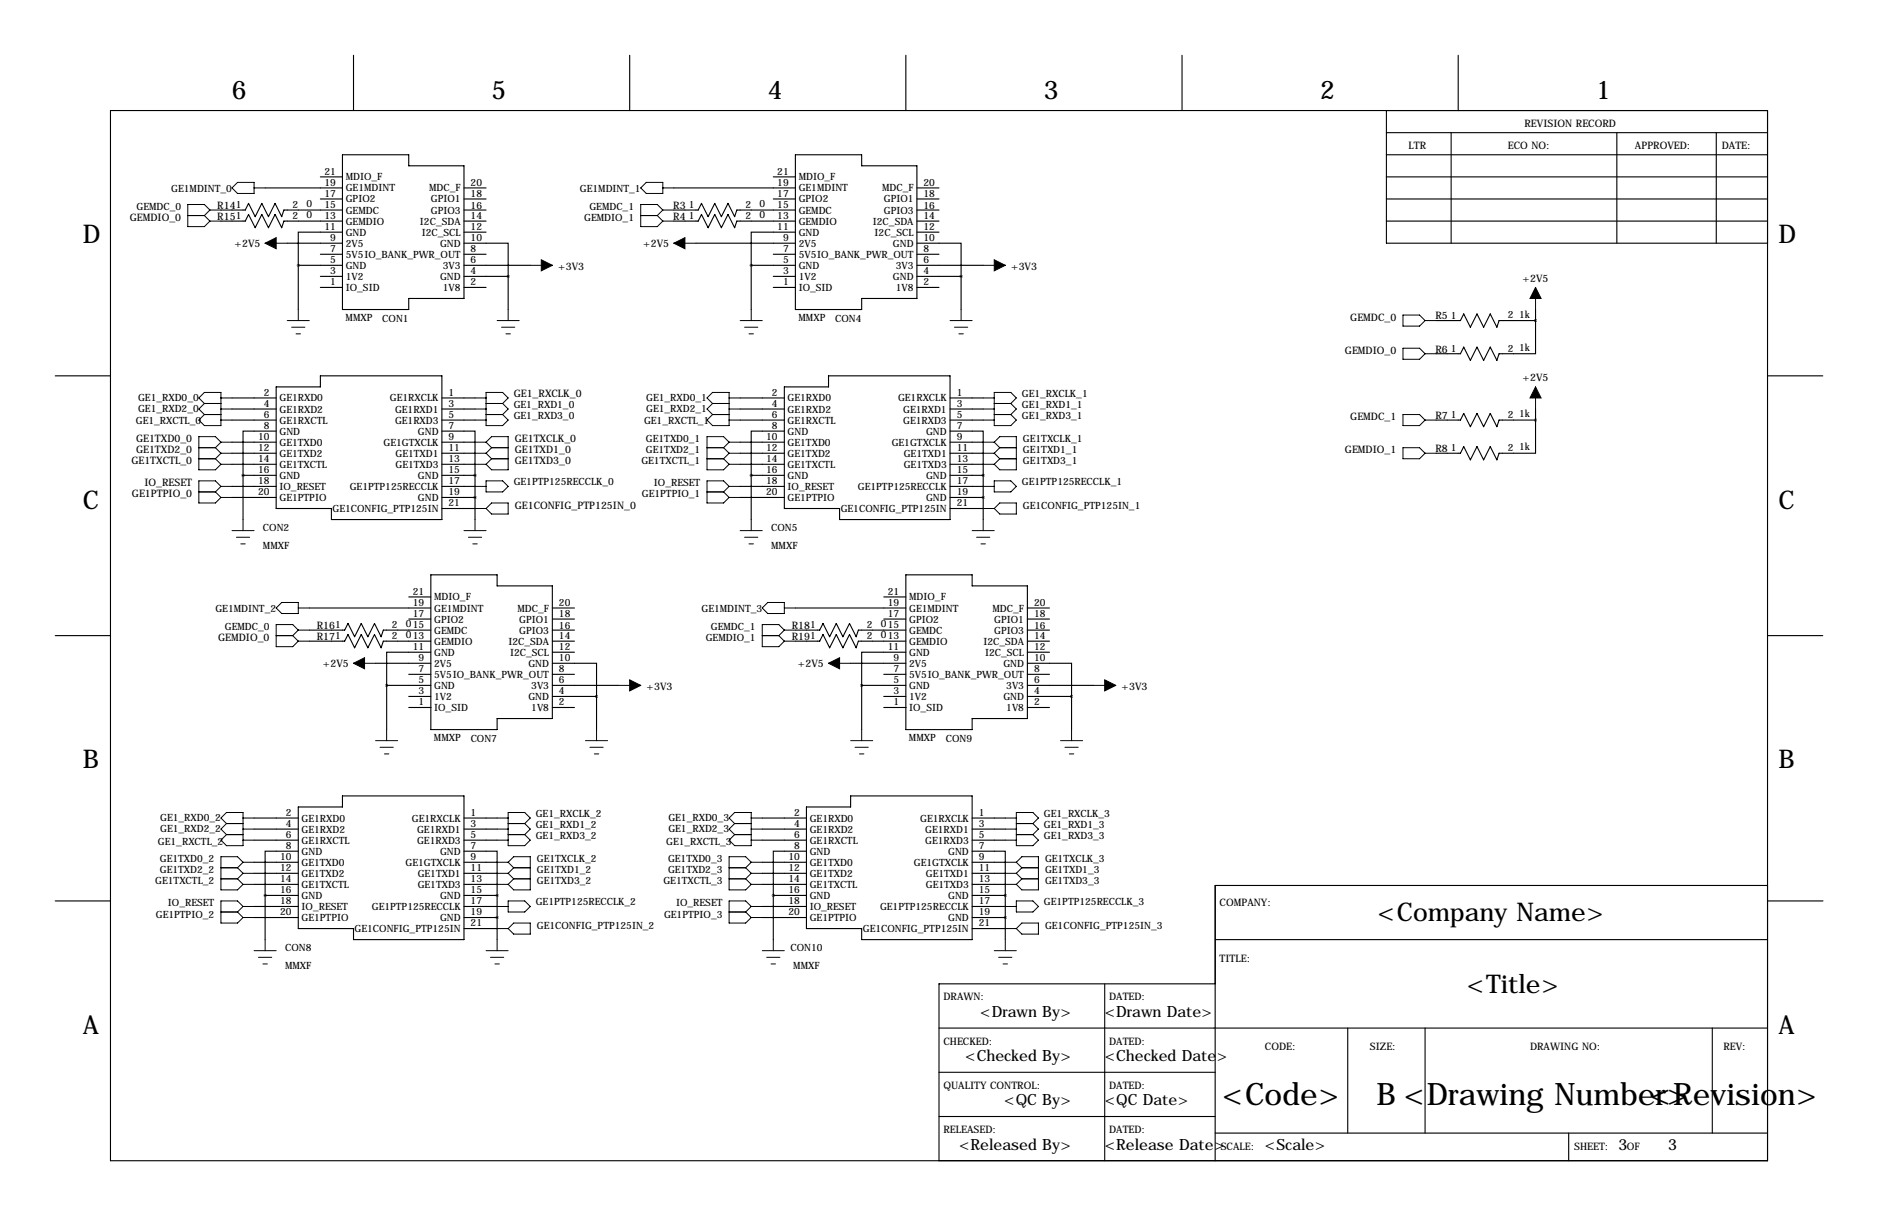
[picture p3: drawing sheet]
<svg xmlns="http://www.w3.org/2000/svg" width="432mm" height="279mm" viewBox="0 0 432 279" stroke-linecap="round" stroke-linejoin="round" font-family="sans-serif">
<g fill="none" stroke="#000" stroke-width=".25">
<path d="M81.3 12.7v12.7M144.8 12.7v12.7M208.3 12.7v12.7M271.8 12.7v12.7M335.3 12.7v12.7M25.4 25.4h381v241.3h-381zM78.7 35.6h15.3v2.5h12.7v30.5h-12.7v2.5h-15.3zM182.9 35.6h15.2v2.5h12.7v30.5h-12.7v2.5h-15.2zM318.8 30.5h87.6M318.8 35.6h87.6M318.8 25.4v30.5h87.6M333.7 30.5v25.4"/>
<path d="M371.8 30.5v25.4M394.6 30.5v25.4M50.8 50.8h5.6l.7-1.5 1.6 3 1.5-3 1.5 3 1.5-3 1.6 3 .5-1.5h13.4M50.8 48.3h5.6l.7-1.6 1.6 3.1 1.5-3.1 1.5 3.1 1.5-3.1 1.6 3.1 .5-1.5h13.4M61 43.2h17.7M66 55.9h12.7M73.7 45.7h5M73.7 40.6h5M73.7 58.4h5M78.7 53.3h-10.1v7.7M106.7 55.9h10.1v7.6M106.7 45.7h5.1"/>
<path d="M106.7 50.8h5.1M106.7 58.4h5.1M106.7 53.3h5.1M106.7 48.3h5.1M106.7 43.2h5.1M154.9 50.8h5.6l.8-1.5 1.5 3 1.5-3 1.6 3 1.5-3 1.5 3 .5-1.5h13.5M154.9 48.3h5.6l.8-1.6 1.5 3.1 1.5-3.1 1.6 3.1 1.5-3.1 1.5 3.1 .5-1.5h13.5M154.9 43.2h28M160 55.9h22.9M177.8 45.7h5.1M177.8 40.6h5.1M177.8 58.4h5.1"/>
<path d="M182.9 53.3h-10.2v7.7M210.8 55.9h10.2v7.6M210.8 45.7h5.1M210.8 50.8h5.1M210.8 58.4h5.1M210.8 53.3h5.1M210.8 48.3h5.1M210.8 43.2h5.1M318.8 45.7h87.6M318.8 50.8h87.6M318.8 40.6h87.6M68.6 61h10.1"/>
<path d="M68.6 61v10.1M73.7 66h5M73.7 63.5h5M106.7 66h5.1M106.7 63.5h10.1M106.7 61h15.2M116.8 63.5v7.6M172.7 61h10.2M172.7 61v10.1M177.8 66h5.1M177.8 63.5h5.1M210.8 66h5.1"/>
<path d="M210.8 63.5h10.2M210.8 61h15.3M221 63.5v7.6M330.2 73.7h5.6l.7-1.6 1.6 3.1 1.5-3.1 1.5 3.1 1.5-3.1 1.6 3.1 .5-1.5h8.4M353.1 73.7v7.6h-8.4l-.5 1.5-1.6-3-1.5 3-1.5-3-1.5 3-1.6-3-.7 1.5h-5.6M353.1 71.1v2.6M12.7 86.4h12.7M53.3 96.5h10.2M53.3 94h10.2M53.3 91.4h10.2M63.5 99.1h-7.6v10.1M63.5 88.9h10.2v-2.5h27.9v33h-25.4v-2.6h-12.7z"/>
<path d="M101.6 99.1h7.6v10.1M101.6 96.5h7.6M101.6 94h7.6M101.6 91.4h7.6M170.2 96.5h10.1M170.2 94h10.1M170.2 91.4h10.1M180.3 99.1h-7.6v10.1M180.3 88.9h10.2v-2.5h27.9v33h-25.4v-2.6h-12.7zM218.4 99.1h7.7v10.1M218.4 96.5h7.7M218.4 94h7.7"/>
<path d="M218.4 91.4h7.7M330.2 96.5h5.6l.7-1.5 1.6 3 1.5-3 1.5 3 1.5-3 1.6 3 .5-1.5h8.4M353.1 96.5v7.6h-8.4l-.5 1.6-1.6-3.1-1.5 3.1-1.5-3.1-1.5 3.1-1.6-3.1-.7 1.5h-5.6M353.1 94v2.5M406.4 86.4h12.7M53.3 114.3h10.2M53.3 111.8h10.2M53.3 106.7h10.2M53.3 104.1h10.2M53.3 101.6h10.2M55.9 109.2h7.6M55.9 109.2v10.2"/>
<path d="M101.6 116.8h7.6M101.6 114.3h7.6M101.6 111.8h7.6M101.6 109.2h7.6M101.6 106.7h7.6M101.6 104.1h7.6M101.6 101.6h7.6M109.2 109.2v10.2M170.2 114.3h10.1M170.2 111.8h10.1M170.2 106.7h10.1M170.2 104.1h10.1"/>
<path d="M170.2 101.6h10.1M172.7 109.2h7.6M172.7 109.2v10.2M218.4 116.8h7.7M218.4 114.3h7.7M218.4 111.8h7.7M218.4 109.2h7.7M218.4 106.7h7.7M218.4 104.1h7.7M218.4 101.6h7.7M226.1 109.2v10.2M71.1 139.7h28"/>
<path d="M94 137.2h5.1M99.1 132.1h15.2v2.5h12.7v30.5h-12.7v2.5h-15.2zM127 139.7h5.1M182.9 139.7h25.4M203.2 137.2h5.1M208.3 132.1h15.2v2.5h12.7v30.5h-12.7v2.5h-15.2zM236.2 139.7h5.1M12.7 146h12.7M71.1 147.3h8.1l.8-1.5 1.5 3 1.6-3 1.5 3 1.5-3 1.5 3 .5-1.5h11M71.1 144.8h8.1l.8-1.5 1.5 3 1.6-3 1.5 3 1.5-3 1.5 3 .5-1.5h11M86.4 152.4h12.7M88.9 157.5h10.2"/>
<path d="M88.9 157.5v10.1M94 154.9h5.1M94 142.2h5.1M99.1 149.9h-10.2v7.6M127 152.4h10.2v7.6M127 157.5h15.2M127 154.9h5.1M127 149.9h5.1M127 147.3h5.1M127 144.8h5.1M127 142.2h5.1M182.9 147.3h5.6l.7-1.5 1.6 3 1.5-3 1.5 3 1.5-3 1.5 3 .6-1.5h10.9"/>
<path d="M182.9 144.8h5.6l.7-1.5 1.6 3 1.5-3 1.5 3 1.5-3 1.5 3 .6-1.5h10.9M195.6 152.4h12.7M198.1 157.5v10.1M198.1 157.5h10.2M203.2 154.9h5.1M203.2 142.2h5.1M208.3 149.9h-10.2v7.6M236.2 152.4h10.2v7.6M236.2 157.5h15.3M236.2 154.9h5.1M236.2 149.9h5.1M236.2 147.3h5.1"/>
<path d="M236.2 144.8h5.1M236.2 142.2h5.1M406.4 146h12.7M94 162.6h5.1M94 160h5.1M127 162.6h5.1M127 160h10.2M137.2 160v7.6M203.2 162.6h5.1M203.2 160h5.1M236.2 162.6h5.1M236.2 160h10.2"/>
<path d="M246.4 160v7.6M58.4 198.1h10.2M58.4 193h10.2M58.4 190.5h10.2M58.4 188h10.2M68.6 195.6h-7.6v10.1M68.6 185.4h10.1v-2.5h28v33h-25.4v-2.5h-12.7zM106.7 195.6h7.6v10.1M106.7 198.1h7.6M106.7 193h7.6M106.7 190.5h7.6M106.7 188h7.6"/>
<path d="M175.3 198.1h10.1M175.3 193h10.1M175.3 190.5h10.1M175.3 188h10.1M185.4 195.6h-7.6v10.1M185.4 185.4h10.2v-2.5h27.9v33h-25.4v-2.5h-12.7zM223.5 195.6h7.6v10.1M223.5 198.1h7.6M223.5 193h7.6M223.5 190.5h7.6M223.5 188h7.6M12.7 207h12.7"/>
<path d="M58.4 210.8h10.2M58.4 208.3h10.2M58.4 203.2h10.2M58.4 200.7h10.2M61 205.7h7.6M61 205.7v10.2M106.7 213.4h7.6M106.7 210.8h7.6M106.7 208.3h7.6M106.7 205.7h7.6M106.7 203.2h7.6M106.7 200.7h7.6"/>
<path d="M114.3 205.7v10.2M175.3 210.8h10.1M175.3 208.3h10.1M175.3 203.2h10.1M175.3 200.7h10.1M177.8 205.7h7.6M177.8 205.7v10.2M223.5 213.4h7.6M223.5 210.8h7.6M223.5 208.3h7.6M223.5 205.7h7.6M223.5 203.2h7.6"/>
<path d="M223.5 200.7h7.6M231.1 205.7v10.2M279.4 215.9h127M406.4 203.5h-127v63.2M406.5 207h12.7M215.9 236.2h190.5M254 226.1v40.6M279.4 226.1h-63.5v40.6M309.9 236.2v24.1M327.7 236.2v24.1M393.7 236.2v24.1M215.9 246.4h63.5"/>
<path d="M215.9 256.5h63.5M279.4 260.3h127M360.7 260.3v6.4"/>
</g>
<g fill="none" stroke="#000" stroke-width=".23">
<path d="M43.2 49.5h3.8M47 49.5l1.3 1.3M48.3 48.3h2.5M48.3 48.3l-1.3 1.2M48.3 48.3l-1.3-1.3h-3.8v5.1h3.8l1.3-1.3M48.3 50.8h2.5M54.6 41.9h3.8v2.5h-3.8l-1.3-1.2zM58.4 43.2h2.6M61 55.9h5M147.3 49.5h3.8M148.6 41.9h3.8v2.5h-3.8l-1.3-1.2zM151.1 49.5l1.3 1.3"/>
<path d="M152.4 48.3h2.5M152.4 48.3l-1.3-1.3h-3.8v5.1h3.8l1.3-1.3M152.4 50.8h2.5M152.4 43.2h2.5M152.4 48.3l-1.3 1.2M154.9 55.9h5.1M66 73.7h5.1M67.1 75.2h3M68.1 76.7h1M68.6 71.1v2.6M114.3 73.7h5.1M115.3 75.2h3.1"/>
<path d="M116.3 76.7h1M116.8 71.1v2.6M121.9 61h5.1M170.2 73.7h5.1M171.2 75.2h3M172.2 76.7h1M172.7 71.1v2.6M218.4 73.7h5.1M219.5 75.2h3M220.5 76.7h1M221 71.1v2.6M226.1 61h5"/>
<path d="M322.6 72.4h3.8l1.3 1.3-1.3 1.2h-3.8zM327.7 73.7h2.5M353.1 66v5.1M47 92.7l-1.3-1.3 1.3-1.2h3.8v7.6h-3.8l-1.3-1.3 1.3-1.3M47 92.7h3.8M47 95.2h3.8M47 92.7l-1.3 1.3 1.3 1.2M50.8 91.4h2.5M50.8 94h2.5M50.8 96.5h2.5M109.2 91.4h2.6M109.2 94h2.6"/>
<path d="M109.2 96.5h2.6M111.8 92.7h3.8M111.8 95.2h3.8M115.6 92.7l1.2-1.3-1.2-1.2h-3.8v7.6h3.8l1.2-1.3-1.2-1.3M115.6 92.7l1.2 1.3-1.2 1.2M163.8 92.7l-1.2-1.3 1.2-1.2h3.8v7.6h-3.8l-1.2-1.3 1.2-1.3M163.8 92.7h3.8M163.8 95.2h3.8M163.8 92.7l-1.2 1.3 1.2 1.2M167.6 91.4h2.6M167.6 94h2.6M167.6 96.5h2.6"/>
<path d="M226.1 91.4h2.5M226.1 94h2.5M226.1 96.5h2.5M228.6 92.7h3.8M228.6 95.2h3.8M232.4 92.7l1.3-1.3-1.3-1.2h-3.8v7.6h3.8l1.3-1.3-1.3-1.3M232.4 92.7l1.3 1.3-1.3 1.2M322.6 95.2h3.8l1.3 1.3-1.3 1.3h-3.8zM322.6 80h3.8l1.3 1.3-1.3 1.2h-3.8zM327.7 96.5h2.5M327.7 81.3h2.5M353.1 88.9v5.1"/>
<path d="M45.7 102.9h3.8M45.7 105.4h3.8M45.7 113h3.8M49.5 102.9l1.3 1.2M49.5 105.4l1.3 1.3M49.5 113l1.3 1.3M50.8 101.6h2.5M50.8 101.6l-1.3 1.3M50.8 101.6l-1.3-1.3h-3.8v7.6h3.8l1.3-1.2M50.8 111.8l-1.3-1.3h-3.8v5.1h3.8l1.3-1.3M50.8 104.1h2.5M50.8 104.1l-1.3 1.3"/>
<path d="M50.8 106.7h2.5M50.8 111.8h2.5M50.8 114.3h2.5M50.8 111.8l-1.3 1.2M55.9 119.4v2.5M109.2 119.4v2.5M109.2 101.6h2.6M109.2 104.1h2.6M109.2 106.7h2.6M109.2 111.8h2.6M109.2 116.8h2.6M111.8 101.6l1.2-1.3h3.8v7.6h-3.8l-1.2-1.2"/>
<path d="M111.8 116.8l1.2-1.2h3.8v2.5h-3.8zM111.8 110.5h3.8l1.2 1.3-1.2 1.2h-3.8zM111.8 101.6l1.2 1.3M111.8 104.1l1.2 1.3M113 102.9h3.8M113 105.4h3.8M113 102.9l-1.2 1.2M113 105.4l-1.2 1.3M162.6 102.9h3.8M162.6 105.4h3.8M162.6 113h3.8M166.4 102.9l1.2 1.2"/>
<path d="M166.4 105.4l1.2 1.3M166.4 113l1.2 1.3M167.6 101.6h2.6M167.6 101.6l-1.2-1.3h-3.8v7.6h3.8l1.2-1.2M167.6 104.1h2.6M167.6 106.7h2.6M167.6 111.8h2.6M167.6 111.8l-1.2-1.3h-3.8v5.1h3.8l1.2-1.3M167.6 114.3h2.6M167.6 101.6l-1.2 1.3M167.6 104.1l-1.2 1.3M167.6 111.8l-1.2 1.2"/>
<path d="M172.7 119.4v2.5M226.1 101.6h2.5M226.1 104.1h2.5M226.1 106.7h2.5M226.1 111.8h2.5M226.1 116.8h2.5M226.1 119.4v2.5M228.6 101.6l1.3-1.3h3.8v7.6h-3.8l-1.3-1.2M228.6 110.5h3.8l1.3 1.3-1.3 1.2h-3.8zM228.6 101.6l1.3 1.3M228.6 104.1l1.3 1.3M229.9 102.9h3.8"/>
<path d="M229.9 105.4h3.8M229.9 115.6h3.8v2.5h-3.8l-1.3-1.3zM229.9 102.9l-1.3 1.2M229.9 105.4l-1.3 1.3M322.6 102.9h3.8l1.3 1.2-1.3 1.3h-3.8zM327.7 104.1h2.5M53.3 121.9h5.1M54.4 123.4h3M55.4 125h1M63.5 139.7l1.3-1.3h3.8v2.6h-3.8zM68.6 139.7h2.5M106.7 121.9h5.1"/>
<path d="M107.7 123.4h3M108.7 125h1M170.2 121.9h5.1M171.2 123.4h3M172.2 125h1M176.5 138.4h3.8v2.6h-3.8l-1.2-1.3zM180.3 139.7h2.6M223.5 121.9h5.1M224.5 123.4h3.1M225.6 125h1M63.5 146h3.8M67.3 146l1.3 1.3"/>
<path d="M68.6 144.8l-1.3-1.3h-3.8v5.1h3.8l1.3-1.3M68.6 144.8h2.5M68.6 144.8l-1.3 1.2M68.6 147.3h2.5M81.3 152.4h5.1M142.2 157.5h5.1M175.3 146h3.8M179.1 146l1.2 1.3M180.3 144.8l-1.2 1.2M180.3 144.8l-1.2-1.3h-3.8v5.1h3.8l1.2-1.3M180.3 144.8h2.6M180.3 147.3h2.6"/>
<path d="M190.5 152.4h5.1M251.5 157.5h5M86.4 170.2h5M87.4 171.7h3M88.4 173.2h1M88.9 167.6v2.6M134.6 170.2h5.1M135.6 171.7h3.1M136.7 173.2h1M137.2 167.6v2.6M195.6 170.2h5.1M196.6 171.7h3"/>
<path d="M197.6 173.2h1M198.1 167.6v2.6M243.8 170.2h5.1M244.9 171.7h3M245.9 173.2h1M246.4 167.6v2.6M50.8 199.4h3.8M52.1 189.2l-1.3-1.2 1.3-1.3h3.8v7.6h-3.8l-1.3-1.3 1.3-1.2M52.1 189.2h3.8M52.1 191.8h3.8M52.1 189.2l-1.3 1.3 1.3 1.3M54.6 199.4l1.3 1.3"/>
<path d="M55.9 198.1l-1.3-1.3h-3.8v7.7h3.8l1.3-1.3M55.9 188h2.5M55.9 190.5h2.5M55.9 193h2.5M55.9 198.1h2.5M55.9 198.1l-1.3 1.3M114.3 188h2.5M114.3 190.5h2.5M114.3 193h2.5M114.3 198.1h2.5M116.8 189.2h3.8M116.8 191.8h3.8"/>
<path d="M116.8 198.1l1.3-1.3h3.8v7.7h-3.8l-1.3-1.3M116.8 198.1l1.3 1.3M118.1 199.4h3.8M118.1 199.4l-1.3 1.3M120.6 189.2l1.3-1.2-1.3-1.3h-3.8v7.6h3.8l1.3-1.3-1.3-1.2M120.6 189.2l1.3 1.3-1.3 1.3M167.6 199.4h3.8M168.9 189.2l-1.3-1.2 1.3-1.3h3.8v7.6h-3.8l-1.3-1.3 1.3-1.2M168.9 189.2h3.8M168.9 191.8h3.8M168.9 189.2l-1.3 1.3 1.3 1.3M171.4 199.4l1.3 1.3"/>
<path d="M172.7 198.1l-1.3-1.3h-3.8v7.7h3.8l1.3-1.3M172.7 188h2.6M172.7 190.5h2.6M172.7 193h2.6M172.7 198.1h2.6M172.7 198.1l-1.3 1.3M231.1 188h2.6M231.1 190.5h2.6M231.1 193h2.6M231.1 198.1h2.6M233.7 189.2h3.8M233.7 191.8h3.8"/>
<path d="M233.7 198.1l1.2-1.3h3.9v7.7h-3.9l-1.2-1.3M233.7 198.1l1.2 1.3M234.9 199.4h3.9M234.9 199.4l-1.2 1.3M237.5 189.2l1.3-1.2-1.3-1.3h-3.8v7.6h3.8l1.3-1.3-1.3-1.2M237.5 189.2l1.3 1.3-1.3 1.3M50.8 201.9h3.8M50.8 209.5h3.8M54.6 201.9l1.3 1.3M54.6 209.5l1.3 1.3M55.9 208.3l-1.3-1.3h-3.8v5.1h3.8l1.3-1.3M55.9 200.7h2.5"/>
<path d="M55.9 200.7l-1.3 1.2M55.9 203.2h2.5M55.9 208.3h2.5M55.9 210.8h2.5M55.9 208.3l-1.3 1.2M58.4 218.4h5.1M59.4 220h3.1M61 215.9v2.5M111.8 218.4h5M112.8 220h3M114.3 215.9v2.5M114.3 200.7h2.5"/>
<path d="M114.3 203.2h2.5M114.3 208.3h2.5M114.3 213.4h2.5M116.8 207h3.8l1.3 1.3-1.3 1.2h-3.8zM116.8 200.7l1.3 1.2M118.1 212.1h3.8v2.5h-3.8l-1.3-1.2zM118.1 201.9h3.8M118.1 201.9l-1.3 1.3M167.6 201.9h3.8M167.6 209.5h3.8M171.4 201.9l1.3 1.3M171.4 209.5l1.3 1.3"/>
<path d="M172.7 208.3l-1.3-1.3h-3.8v5.1h3.8l1.3-1.3M172.7 200.7h2.6M172.7 203.2h2.6M172.7 208.3h2.6M172.7 210.8h2.6M172.7 200.7l-1.3 1.2M172.7 208.3l-1.3 1.2M175.3 218.4h5M176.3 220h3M177.8 215.9v2.5M228.6 218.4h5.1M229.6 220h3.1"/>
<path d="M231.1 200.7h2.6M231.1 203.2h2.6M231.1 208.3h2.6M231.1 213.4h2.6M231.1 215.9v2.5M233.7 207h3.8l1.3 1.3-1.3 1.2h-3.8zM233.7 200.7l1.2 1.2M234.9 201.9h3.9M234.9 212.1h3.9v2.5h-3.9l-1.2-1.2zM234.9 201.9l-1.2 1.3M60.5 221.5h1M113.8 221.5h1"/>
<path d="M177.3 221.5h1M230.6 221.5h1"/>
</g>
<path d="M61 55.9l2.5-1.3v2.6zM154.9 55.9l2.6-1.3v2.6zM124.5 59.7l2.5 1.3-2.5 1.2zM228.6 59.7l2.5 1.3-2.5 1.2zM353.1 66l1.2 2.6h-2.5zM353.1 88.9l1.2 2.5h-2.5zM81.3 152.4l2.5-1.3v2.6zM144.8 156.2l2.5 1.3-2.5 1.3zM190.5 152.4l2.5-1.3v2.6zM254 156.2l2.5 1.3-2.5 1.3z" fill="#000" stroke="#000" stroke-width=".23"/>
<path d="M116.8 63.5a.05 .05 0 0 0 .1 0 .05 .05 0 0 0-.1 0zM226 114.3a.05 .05 0 0 0 .1 0 .05 .05 0 0 0-.1 0zM226 109.2a.05 .05 0 0 0 .1 0 .05 .05 0 0 0-.1 0zM137.1 160a.05 .05 0 0 0 .1 0 .05 .05 0 0 0-.1 0zM60.9 205.7a.05 .05 0 0 0 .1 0 .05 .05 0 0 0-.1 0zM231.1 210.8a.05 .05 0 0 0 .1 0 .05 .05 0 0 0-.1 0zM231.1 205.7a.05 .05 0 0 0 .1 0 .05 .05 0 0 0-.1 0zM353 73.7a.05 .05 0 0 0 .1 0 .05 .05 0 0 0-.1 0zM353 96.5a.05 .05 0 0 0 .1 0 .05 .05 0 0 0-.1 0z" fill="#000" stroke="#000" stroke-width=".63"/>
<g font-size="7.1">
<text x="281" y="254">&lt;Code&gt;</text>
<text x="316.5" y="254">B &lt;Drawing Number&gt;</text>
<text x="379.4" y="254">&lt;Revision&gt;</text>
</g>
<g font-size="5.9">
<text x="53.3" y="22.9">6</text>
<text x="113" y="22.9">5</text>
<text x="176.5" y="22.9">4</text>
<text x="240" y="22.9">3</text>
<text x="303.5" y="22.9">2</text>
<text x="367" y="22.9">1</text>
<text x="19" y="55.9">D</text>
<text x="408.9" y="55.9">D</text>
<text x="19" y="116.8">C</text>
<text x="408.9" y="116.8">C</text>
<text x="19" y="176.5">B</text>
<text x="408.9" y="176.5">B</text>
<text x="316.8" y="211.6">&lt;Company Name&gt;</text>
<text x="337.3" y="228.1">&lt;Title&gt;</text>
<text x="19" y="237.5">A</text>
<text x="408.9" y="237.5">A</text>
</g>
<g font-size="3.6">
<text x="225.4" y="233.7">&lt;Drawn By&gt;</text>
<text x="254" y="233.7">&lt;Drawn Date&gt;</text>
<text x="221.9" y="243.8">&lt;Checked By&gt;</text>
<text x="254" y="243.8">&lt;Checked Date&gt;</text>
<text x="230.9" y="254">&lt;QC By&gt;</text>
<text x="254" y="254">&lt;QC Date&gt;</text>
<text x="220.5" y="264.1">&lt;Released By&gt;</text>
<text x="254" y="264.1">&lt;Release Date&gt;</text>
<text x="290.8" y="264.1">&lt;Scale&gt;</text>
<text x="372.1" y="264.1">3</text>
<text x="383.5" y="264.1">3</text>
</g>
<g font-size="2.4">
<text x="350.5" y="29.2">REVISION RECORD</text>
<text x="323.8" y="34.3">LTR</text>
<text x="346.7" y="34.3">ECO NO:</text>
<text x="375.9" y="34.3">APPROVED:</text>
<text x="395.9" y="34.3">DATE:</text>
<text x="29.8" y="50.8">GEMDIO_0</text>
<text x="50" y="48">R141</text>
<text x="50" y="50.5">R151</text>
<text x="154.8" y="48">R3</text>
<text x="154.8" y="50.5">R4</text>
<text x="53.9" y="56.6">+2V5</text>
<text x="147.9" y="56.6">+2V5</text>
<text x="128.3" y="62">+3V3</text>
<text x="232.5" y="62">+3V3</text>
<text x="350.1" y="64.8">+2V5</text>
<text x="310.5" y="73.7">GEMDC_0</text>
<text x="330" y="73.4">R5</text>
<text x="309.2" y="81.3">GEMDIO_0</text>
<text x="330" y="81">R6</text>
<text x="350.1" y="87.6">+2V5</text>
<text x="118.1" y="91.2">GE1_RXCLK_0</text>
<text x="31.3" y="101.6">GE1TXD0_0</text>
<text x="118.4" y="101.6">GE1TXCLK_0</text>
<text x="310.5" y="96.5">GEMDC_1</text>
<text x="330" y="96.3">R7</text>
<text x="30.2" y="106.7">GE1TXCTL_0</text>
<text x="31.3" y="104.1">GE1TXD2_0</text>
<text x="118.4" y="104.1">GE1TXD1_0</text>
<text x="118.4" y="106.7">GE1TXD3_0</text>
<text x="309.2" y="104.1">GEMDIO_1</text>
<text x="330" y="103.9">R8</text>
<text x="33.2" y="111.8">IO_RESET</text>
<text x="30.3" y="114.3">GE1PTPIO_0</text>
<text x="118.4" y="116.8">GE1CONFIG_PTP125IN_0</text>
<text x="50.2" y="147.3">GEMDIO_0</text>
<text x="72.8" y="144.5">R161</text>
<text x="72.8" y="147.1">R171</text>
<text x="182" y="144.5">R181</text>
<text x="182" y="147.1">R191</text>
<text x="74.2" y="153.2">+2V5</text>
<text x="183.4" y="153.2">+2V5</text>
<text x="148.6" y="158.5">+3V3</text>
<text x="257.9" y="158.5">+3V3</text>
<text x="280.4" y="208.3">COMPANY:</text>
<text x="280.4" y="221">TITLE:</text>
<text x="216.9" y="229.9">DRAWN:</text>
<text x="255" y="229.9">DATED:</text>
<text x="216.9" y="240">CHECKED:</text>
<text x="255" y="240">DATED:</text>
<text x="290.8" y="241.3">CODE:</text>
<text x="315" y="241.3">SIZE:</text>
<text x="351.8" y="241.3">DRAWING NO:</text>
<text x="396.2" y="241.3">REV:</text>
<text x="216.9" y="250.2">QUALITY CONTROL:</text>
<text x="255" y="250.2">DATED:</text>
<text x="216.9" y="260.3">RELEASED:</text>
<text x="255" y="260.3">DATED:</text>
<text x="280.7" y="264.2">SCALE:</text>
<text x="361.9" y="264.2">SHEET:</text>
<text x="374" y="264.2">OF</text>
</g>
<g font-size="2.3">
<text x="74.6" y="40.1">21</text>
<text x="79.5" y="41.4">MDIO_F</text>
<text x="178.7" y="40.1">21</text>
<text x="183.6" y="41.4">MDIO_F</text>
<text x="39.4" y="44.2">GE1MDINT_0</text>
<text x="67.3" y="47.8">2</text>
<text x="70.5" y="47.6">0</text>
<text x="74.6" y="47.8">15</text>
<text x="74.6" y="45.2">17</text>
<text x="74.6" y="42.7">19</text>
<text x="79.5" y="46.5">GPIO2</text>
<text x="79.5" y="44">GE1MDINT</text>
<text x="98.7" y="44">MDC_F</text>
<text x="99.1" y="46.5">GPIO1</text>
<text x="108.2" y="45.2">18</text>
<text x="108.2" y="42.7">20</text>
<text x="133.3" y="44.2">GE1MDINT_1</text>
<text x="158.3" y="47.9">1</text>
<text x="171.4" y="47.8">2</text>
<text x="174.6" y="47.6">0</text>
<text x="178.7" y="47.8">15</text>
<text x="178.7" y="45.2">17</text>
<text x="178.7" y="42.7">19</text>
<text x="183.6" y="46.5">GPIO2</text>
<text x="183.6" y="44">GE1MDINT</text>
<text x="202.8" y="44">MDC_F</text>
<text x="203.2" y="46.5">GPIO1</text>
<text x="212.3" y="45.2">18</text>
<text x="212.3" y="42.7">20</text>
<text x="31.4" y="48.3">GEMDC_0</text>
<text x="67.3" y="50.3">2</text>
<text x="70.5" y="50.1">0</text>
<text x="74.6" y="52.8">11</text>
<text x="74.6" y="50.3">13</text>
<text x="79.5" y="51.6">GEMDIO</text>
<text x="79.5" y="49.1">GEMDC</text>
<text x="96.6" y="51.6">I2C_SDA</text>
<text x="99.1" y="49.1">GPIO3</text>
<text x="108.2" y="52.8">12</text>
<text x="108.2" y="50.3">14</text>
<text x="108.2" y="48">16</text>
<text x="134.3" y="50.8">GEMDIO_1</text>
<text x="135.5" y="48.3">GEMDC_1</text>
<text x="158.3" y="50.4">1</text>
<text x="171.4" y="50.3">2</text>
<text x="174.6" y="50.1">0</text>
<text x="178.7" y="52.8">11</text>
<text x="178.7" y="50.3">13</text>
<text x="183.6" y="51.6">GEMDIO</text>
<text x="183.6" y="49.1">GEMDC</text>
<text x="200.7" y="51.6">I2C_SDA</text>
<text x="203.2" y="49.1">GPIO3</text>
<text x="212.3" y="52.8">12</text>
<text x="212.3" y="50.3">14</text>
<text x="212.3" y="48">16</text>
<text x="75.9" y="57.9">7</text>
<text x="75.9" y="55.4">9</text>
<text x="79.5" y="59.2">5V5IO_BANK_PWR_OUT</text>
<text x="79.5" y="56.7">2V5</text>
<text x="79.5" y="54.1">GND</text>
<text x="97" y="54.1">I2C_SCL</text>
<text x="101.2" y="56.7">GND</text>
<text x="108.2" y="57.9">8</text>
<text x="108.2" y="55.4">10</text>
<text x="180" y="57.9">7</text>
<text x="180" y="55.4">9</text>
<text x="183.6" y="59.2">5V5IO_BANK_PWR_OUT</text>
<text x="183.6" y="56.7">2V5</text>
<text x="183.6" y="54.1">GND</text>
<text x="201.1" y="54.1">I2C_SCL</text>
<text x="205.3" y="56.7">GND</text>
<text x="212.3" y="57.9">8</text>
<text x="212.3" y="55.4">10</text>
<text x="75.9" y="65.5">1</text>
<text x="75.9" y="63">3</text>
<text x="75.9" y="60.5">5</text>
<text x="79.5" y="64.3">1V2</text>
<text x="79.5" y="61.8">GND</text>
<text x="101.2" y="64.3">GND</text>
<text x="101.8" y="61.8">3V3</text>
<text x="108.2" y="65.5">2</text>
<text x="108.2" y="63">4</text>
<text x="108.2" y="60.5">6</text>
<text x="180" y="65.5">1</text>
<text x="180" y="63">3</text>
<text x="180" y="60.5">5</text>
<text x="183.6" y="64.3">1V2</text>
<text x="183.6" y="61.8">GND</text>
<text x="205.3" y="64.3">GND</text>
<text x="206" y="61.8">3V3</text>
<text x="212.3" y="65.5">2</text>
<text x="212.3" y="63">4</text>
<text x="212.3" y="60.5">6</text>
<text x="79.5" y="66.8">IO_SID</text>
<text x="101.8" y="66.8">1V8</text>
<text x="183.6" y="66.8">IO_SID</text>
<text x="206" y="66.8">1V8</text>
<text x="79.5" y="73.7">MMXP</text>
<text x="87.9" y="73.9">CON1</text>
<text x="183.6" y="73.7">MMXP</text>
<text x="192" y="73.9">CON4</text>
<text x="333.6" y="73.3">1</text>
<text x="346.7" y="73.2">2</text>
<text x="349.3" y="73">1k</text>
<text x="333.6" y="80.9">1</text>
<text x="346.7" y="80.8">2</text>
<text x="349.3" y="80.6">1k</text>
<text x="31.7" y="92.2">GE1_RXD0_0</text>
<text x="31.7" y="94.7">GE1_RXD2_0</text>
<text x="60.7" y="93.5">4</text>
<text x="60.7" y="90.9">2</text>
<text x="64.3" y="94.8">GE1RXD2</text>
<text x="64.3" y="92.2">GE1RXD0</text>
<text x="89.6" y="92.2">GE1RXCLK</text>
<text x="90.8" y="94.8">GE1RXD1</text>
<text x="103.1" y="93.5">3</text>
<text x="103.1" y="90.9">1</text>
<text x="118.1" y="93.7">GE1_RXD1_0</text>
<text x="148.6" y="92.2">GE1_RXD0_1</text>
<text x="148.6" y="94.7">GE1_RXD2_1</text>
<text x="177.5" y="93.5">4</text>
<text x="177.5" y="90.9">2</text>
<text x="181.1" y="94.8">GE1RXD2</text>
<text x="181.1" y="92.2">GE1RXD0</text>
<text x="206.5" y="92.2">GE1RXCLK</text>
<text x="207.7" y="94.8">GE1RXD1</text>
<text x="220" y="93.5">3</text>
<text x="220" y="90.9">1</text>
<text x="234.9" y="91.2">GE1_RXCLK_1</text>
<text x="234.9" y="93.7">GE1_RXD1_1</text>
<text x="349.3" y="95.8">1k</text>
<text x="31.2" y="97.5">GE1_RXCTL_0</text>
<text x="59.3" y="101.1">10</text>
<text x="60.7" y="98.6">8</text>
<text x="60.7" y="96">6</text>
<text x="64.3" y="99.9">GND</text>
<text x="64.3" y="97.3">GE1RXCTL</text>
<text x="90.8" y="97.3">GE1RXD3</text>
<text x="96.1" y="99.9">GND</text>
<text x="103.1" y="101.1">9</text>
<text x="103.1" y="98.6">7</text>
<text x="103.1" y="96">5</text>
<text x="118.1" y="96.3">GE1_RXD3_0</text>
<text x="148.1" y="97.5">GE1_RXCTL_1</text>
<text x="148.5" y="101.6">GE1TXD0_1</text>
<text x="176.2" y="101.1">10</text>
<text x="177.5" y="98.6">8</text>
<text x="177.5" y="96">6</text>
<text x="181.1" y="99.9">GND</text>
<text x="181.1" y="97.3">GE1RXCTL</text>
<text x="207.7" y="97.3">GE1RXD3</text>
<text x="212.9" y="99.9">GND</text>
<text x="220" y="101.1">9</text>
<text x="220" y="98.6">7</text>
<text x="220" y="96">5</text>
<text x="234.9" y="96.3">GE1_RXD3_1</text>
<text x="235.2" y="101.6">GE1TXCLK_1</text>
<text x="333.6" y="96.1">1</text>
<text x="346.7" y="96">2</text>
<text x="59.3" y="106.2">14</text>
<text x="59.3" y="103.6">12</text>
<text x="64.3" y="107.5">GE1TXCTL</text>
<text x="64.3" y="104.9">GE1TXD2</text>
<text x="64.3" y="102.4">GE1TXD0</text>
<text x="88.2" y="102.4">GE1GTXCLK</text>
<text x="91" y="107.5">GE1TXD3</text>
<text x="91" y="104.9">GE1TXD1</text>
<text x="103.1" y="106.2">13</text>
<text x="103.1" y="103.6">11</text>
<text x="147.5" y="106.7">GE1TXCTL_1</text>
<text x="148.5" y="104.1">GE1TXD2_1</text>
<text x="176.2" y="106.2">14</text>
<text x="176.2" y="103.6">12</text>
<text x="181.1" y="107.5">GE1TXCTL</text>
<text x="181.1" y="104.9">GE1TXD2</text>
<text x="181.1" y="102.4">GE1TXD0</text>
<text x="205" y="102.4">GE1GTXCLK</text>
<text x="207.8" y="107.5">GE1TXD3</text>
<text x="207.8" y="104.9">GE1TXD1</text>
<text x="220" y="106.2">13</text>
<text x="220" y="103.6">11</text>
<text x="235.2" y="104.1">GE1TXD1_1</text>
<text x="235.2" y="106.7">GE1TXD3_1</text>
<text x="333.6" y="103.7">1</text>
<text x="346.7" y="103.6">2</text>
<text x="349.3" y="103.5">1k</text>
<text x="59.3" y="113.8">20</text>
<text x="59.3" y="111.3">18</text>
<text x="59.3" y="108.7">16</text>
<text x="64.3" y="112.6">IO_RESET</text>
<text x="64.3" y="110">GND</text>
<text x="80.4" y="112.6">GE1PTP125RECCLK</text>
<text x="96.1" y="110">GND</text>
<text x="103.1" y="113.8">19</text>
<text x="103.1" y="111.3">17</text>
<text x="103.1" y="108.7">15</text>
<text x="118.1" y="111.5">GE1PTP125RECCLK_0</text>
<text x="150.4" y="111.8">IO_RESET</text>
<text x="176.2" y="113.8">20</text>
<text x="176.2" y="111.3">18</text>
<text x="176.2" y="108.7">16</text>
<text x="181.1" y="112.6">IO_RESET</text>
<text x="181.1" y="110">GND</text>
<text x="197.3" y="112.6">GE1PTP125RECCLK</text>
<text x="212.9" y="110">GND</text>
<text x="220" y="113.8">19</text>
<text x="220" y="111.3">17</text>
<text x="220" y="108.7">15</text>
<text x="234.9" y="111.5">GE1PTP125RECCLK_1</text>
<text x="64.3" y="115.1">GE1PTPIO</text>
<text x="76.5" y="117.6">GE1CONFIG_PTP125IN</text>
<text x="96.1" y="115.1">GND</text>
<text x="103.1" y="116.3">21</text>
<text x="147.6" y="114.3">GE1PTPIO_1</text>
<text x="181.1" y="115.1">GE1PTPIO</text>
<text x="193.3" y="117.6">GE1CONFIG_PTP125IN</text>
<text x="212.9" y="115.1">GND</text>
<text x="220" y="116.3">21</text>
<text x="235.2" y="116.8">GE1CONFIG_PTP125IN_1</text>
<text x="60.5" y="121.9">CON2</text>
<text x="177.3" y="121.9">CON5</text>
<text x="60.5" y="126.1">MMXF</text>
<text x="177.3" y="126.1">MMXF</text>
<text x="94.9" y="136.7">21</text>
<text x="99.8" y="138">MDIO_F</text>
<text x="204.1" y="136.7">21</text>
<text x="209" y="138">MDIO_F</text>
<text x="49.5" y="140.7">GE1MDINT_2</text>
<text x="94.9" y="141.7">17</text>
<text x="94.9" y="139.2">19</text>
<text x="99.8" y="143">GPIO2</text>
<text x="99.8" y="140.5">GE1MDINT</text>
<text x="119" y="140.5">MDC_F</text>
<text x="119.4" y="143">GPIO1</text>
<text x="128.5" y="141.7">18</text>
<text x="128.5" y="139.2">20</text>
<text x="161.3" y="140.7">GE1MDINT_3</text>
<text x="204.1" y="141.7">17</text>
<text x="204.1" y="139.2">19</text>
<text x="209" y="143">GPIO2</text>
<text x="209" y="140.5">GE1MDINT</text>
<text x="228.2" y="140.5">MDC_F</text>
<text x="228.6" y="143">GPIO1</text>
<text x="237.7" y="141.7">18</text>
<text x="237.7" y="139.2">20</text>
<text x="51.7" y="144.8">GEMDC_0</text>
<text x="90.1" y="144.3">2</text>
<text x="90.1" y="146.8">2</text>
<text x="93.3" y="144.1">015</text>
<text x="93.3" y="146.6">013</text>
<text x="94.9" y="149.4">11</text>
<text x="99.8" y="148.1">GEMDIO</text>
<text x="99.8" y="145.6">GEMDC</text>
<text x="116.9" y="148.1">I2C_SDA</text>
<text x="119.4" y="145.6">GPIO3</text>
<text x="128.5" y="149.4">12</text>
<text x="128.5" y="146.8">14</text>
<text x="128.5" y="144.5">16</text>
<text x="162.3" y="147.3">GEMDIO_1</text>
<text x="163.5" y="144.8">GEMDC_1</text>
<text x="199.3" y="144.3">2</text>
<text x="199.3" y="146.8">2</text>
<text x="202.5" y="144.1">015</text>
<text x="202.5" y="146.6">013</text>
<text x="204.1" y="149.4">11</text>
<text x="209" y="148.1">GEMDIO</text>
<text x="209" y="145.6">GEMDC</text>
<text x="226.1" y="148.1">I2C_SDA</text>
<text x="228.6" y="145.6">GPIO3</text>
<text x="237.7" y="149.4">12</text>
<text x="237.7" y="146.8">14</text>
<text x="237.7" y="144.5">16</text>
<text x="96.2" y="154.4">7</text>
<text x="96.2" y="151.9">9</text>
<text x="99.8" y="155.7">5V5IO_BANK_PWR_OUT</text>
<text x="99.8" y="153.2">2V5</text>
<text x="99.8" y="150.7">GND</text>
<text x="117.3" y="150.7">I2C_SCL</text>
<text x="121.5" y="153.2">GND</text>
<text x="128.5" y="154.4">8</text>
<text x="128.5" y="151.9">10</text>
<text x="205.4" y="154.4">7</text>
<text x="205.4" y="151.9">9</text>
<text x="209" y="155.7">5V5IO_BANK_PWR_OUT</text>
<text x="209" y="153.2">2V5</text>
<text x="209" y="150.7">GND</text>
<text x="226.5" y="150.7">I2C_SCL</text>
<text x="230.7" y="153.2">GND</text>
<text x="237.7" y="154.4">8</text>
<text x="237.7" y="151.9">10</text>
<text x="96.2" y="159.5">3</text>
<text x="96.2" y="157">5</text>
<text x="99.8" y="160.8">1V2</text>
<text x="99.8" y="158.3">GND</text>
<text x="121.5" y="160.8">GND</text>
<text x="122.2" y="158.3">3V3</text>
<text x="128.5" y="159.5">4</text>
<text x="128.5" y="157">6</text>
<text x="205.4" y="159.5">3</text>
<text x="205.4" y="157">5</text>
<text x="209" y="160.8">1V2</text>
<text x="209" y="158.3">GND</text>
<text x="230.7" y="160.8">GND</text>
<text x="231.4" y="158.3">3V3</text>
<text x="237.7" y="159.5">4</text>
<text x="237.7" y="157">6</text>
<text x="96.2" y="162.1">1</text>
<text x="99.8" y="163.4">IO_SID</text>
<text x="122.2" y="163.4">1V8</text>
<text x="128.5" y="162.1">2</text>
<text x="205.4" y="162.1">1</text>
<text x="209" y="163.4">IO_SID</text>
<text x="231.4" y="163.4">1V8</text>
<text x="237.7" y="162.1">2</text>
<text x="99.8" y="170.3">MMXP</text>
<text x="108.2" y="170.4">CON7</text>
<text x="209" y="170.3">MMXP</text>
<text x="217.4" y="170.4">CON9</text>
<text x="36.8" y="188.7">GE1_RXD0_2</text>
<text x="36.8" y="191.3">GE1_RXD2_2</text>
<text x="65.7" y="190">4</text>
<text x="65.7" y="187.5">2</text>
<text x="69.3" y="191.3">GE1RXD2</text>
<text x="69.3" y="188.8">GE1RXD0</text>
<text x="94.7" y="188.8">GE1RXCLK</text>
<text x="95.9" y="191.3">GE1RXD1</text>
<text x="108.2" y="190">3</text>
<text x="108.2" y="187.5">1</text>
<text x="123.2" y="187.7">GE1_RXCLK_2</text>
<text x="123.2" y="190.2">GE1_RXD1_2</text>
<text x="153.7" y="188.7">GE1_RXD0_3</text>
<text x="153.7" y="191.3">GE1_RXD2_3</text>
<text x="182.6" y="190">4</text>
<text x="182.6" y="187.5">2</text>
<text x="186.2" y="191.3">GE1RXD2</text>
<text x="186.2" y="188.8">GE1RXD0</text>
<text x="211.6" y="188.8">GE1RXCLK</text>
<text x="212.7" y="191.3">GE1RXD1</text>
<text x="225" y="190">3</text>
<text x="225" y="187.5">1</text>
<text x="240" y="187.7">GE1_RXCLK_3</text>
<text x="240" y="190.2">GE1_RXD1_3</text>
<text x="36.3" y="194.1">GE1_RXCTL_2</text>
<text x="64.4" y="197.6">10</text>
<text x="65.7" y="195.1">8</text>
<text x="65.7" y="192.5">6</text>
<text x="69.3" y="196.4">GND</text>
<text x="69.3" y="193.8">GE1RXCTL</text>
<text x="95.9" y="193.8">GE1RXD3</text>
<text x="101.2" y="196.4">GND</text>
<text x="108.2" y="197.6">9</text>
<text x="108.2" y="195.1">7</text>
<text x="108.2" y="192.5">5</text>
<text x="123.2" y="192.8">GE1_RXD3_2</text>
<text x="153.2" y="194.1">GE1_RXCTL_3</text>
<text x="181.3" y="197.6">10</text>
<text x="182.6" y="195.1">8</text>
<text x="182.6" y="192.5">6</text>
<text x="186.2" y="196.4">GND</text>
<text x="186.2" y="193.8">GE1RXCTL</text>
<text x="212.7" y="193.8">GE1RXD3</text>
<text x="218" y="196.4">GND</text>
<text x="225" y="197.6">9</text>
<text x="225" y="195.1">7</text>
<text x="225" y="192.5">5</text>
<text x="240" y="192.8">GE1_RXD3_3</text>
<text x="35.7" y="203.2">GE1TXCTL_2</text>
<text x="36.8" y="198.1">GE1TXD0_2</text>
<text x="36.8" y="200.7">GE1TXD2_2</text>
<text x="64.4" y="202.7">14</text>
<text x="64.4" y="200.2">12</text>
<text x="69.3" y="201.5">GE1TXD2</text>
<text x="69.3" y="198.9">GE1TXD0</text>
<text x="93.3" y="198.9">GE1GTXCLK</text>
<text x="96" y="201.5">GE1TXD1</text>
<text x="108.2" y="202.7">13</text>
<text x="108.2" y="200.2">11</text>
<text x="123.4" y="198.1">GE1TXCLK_2</text>
<text x="123.4" y="200.7">GE1TXD1_2</text>
<text x="123.4" y="203.2">GE1TXD3_2</text>
<text x="152.5" y="203.2">GE1TXCTL_3</text>
<text x="153.6" y="198.1">GE1TXD0_3</text>
<text x="153.6" y="200.7">GE1TXD2_3</text>
<text x="181.3" y="202.7">14</text>
<text x="181.3" y="200.2">12</text>
<text x="186.2" y="201.5">GE1TXD2</text>
<text x="186.2" y="198.9">GE1TXD0</text>
<text x="210.1" y="198.9">GE1GTXCLK</text>
<text x="212.9" y="201.5">GE1TXD1</text>
<text x="225" y="202.7">13</text>
<text x="225" y="200.2">11</text>
<text x="240.3" y="198.1">GE1TXCLK_3</text>
<text x="240.3" y="200.7">GE1TXD1_3</text>
<text x="240.3" y="203.2">GE1TXD3_3</text>
<text x="38.6" y="208.3">IO_RESET</text>
<text x="64.4" y="207.8">18</text>
<text x="64.4" y="205.2">16</text>
<text x="69.3" y="209.1">IO_RESET</text>
<text x="69.3" y="206.5">GND</text>
<text x="69.3" y="204">GE1TXCTL</text>
<text x="85.5" y="209.1">GE1PTP125RECCLK</text>
<text x="96" y="204">GE1TXD3</text>
<text x="101.2" y="206.5">GND</text>
<text x="108.2" y="207.8">17</text>
<text x="108.2" y="205.2">15</text>
<text x="123.2" y="208">GE1PTP125RECCLK_2</text>
<text x="155.4" y="208.3">IO_RESET</text>
<text x="181.3" y="207.8">18</text>
<text x="181.3" y="205.2">16</text>
<text x="186.2" y="209.1">IO_RESET</text>
<text x="186.2" y="206.5">GND</text>
<text x="186.2" y="204">GE1TXCTL</text>
<text x="202.3" y="209.1">GE1PTP125RECCLK</text>
<text x="212.9" y="204">GE1TXD3</text>
<text x="218" y="206.5">GND</text>
<text x="225" y="207.8">17</text>
<text x="225" y="205.2">15</text>
<text x="240" y="208">GE1PTP125RECCLK_3</text>
<text x="35.8" y="210.8">GE1PTPIO_2</text>
<text x="64.4" y="210.3">20</text>
<text x="69.3" y="211.6">GE1PTPIO</text>
<text x="81.5" y="214.2">GE1CONFIG_PTP125IN</text>
<text x="101.2" y="211.6">GND</text>
<text x="108.2" y="212.9">21</text>
<text x="108.2" y="210.3">19</text>
<text x="123.4" y="213.4">GE1CONFIG_PTP125IN_2</text>
<text x="152.7" y="210.8">GE1PTPIO_3</text>
<text x="181.3" y="210.3">20</text>
<text x="186.2" y="211.6">GE1PTPIO</text>
<text x="198.4" y="214.2">GE1CONFIG_PTP125IN</text>
<text x="218" y="211.6">GND</text>
<text x="225" y="212.9">21</text>
<text x="225" y="210.3">19</text>
<text x="240.3" y="213.4">GE1CONFIG_PTP125IN_3</text>
<text x="65.5" y="218.4">CON8</text>
<text x="181.7" y="218.4">CON10</text>
<text x="65.5" y="222.6">MMXF</text>
<text x="182.4" y="222.6">MMXF</text>
</g>
</svg>
